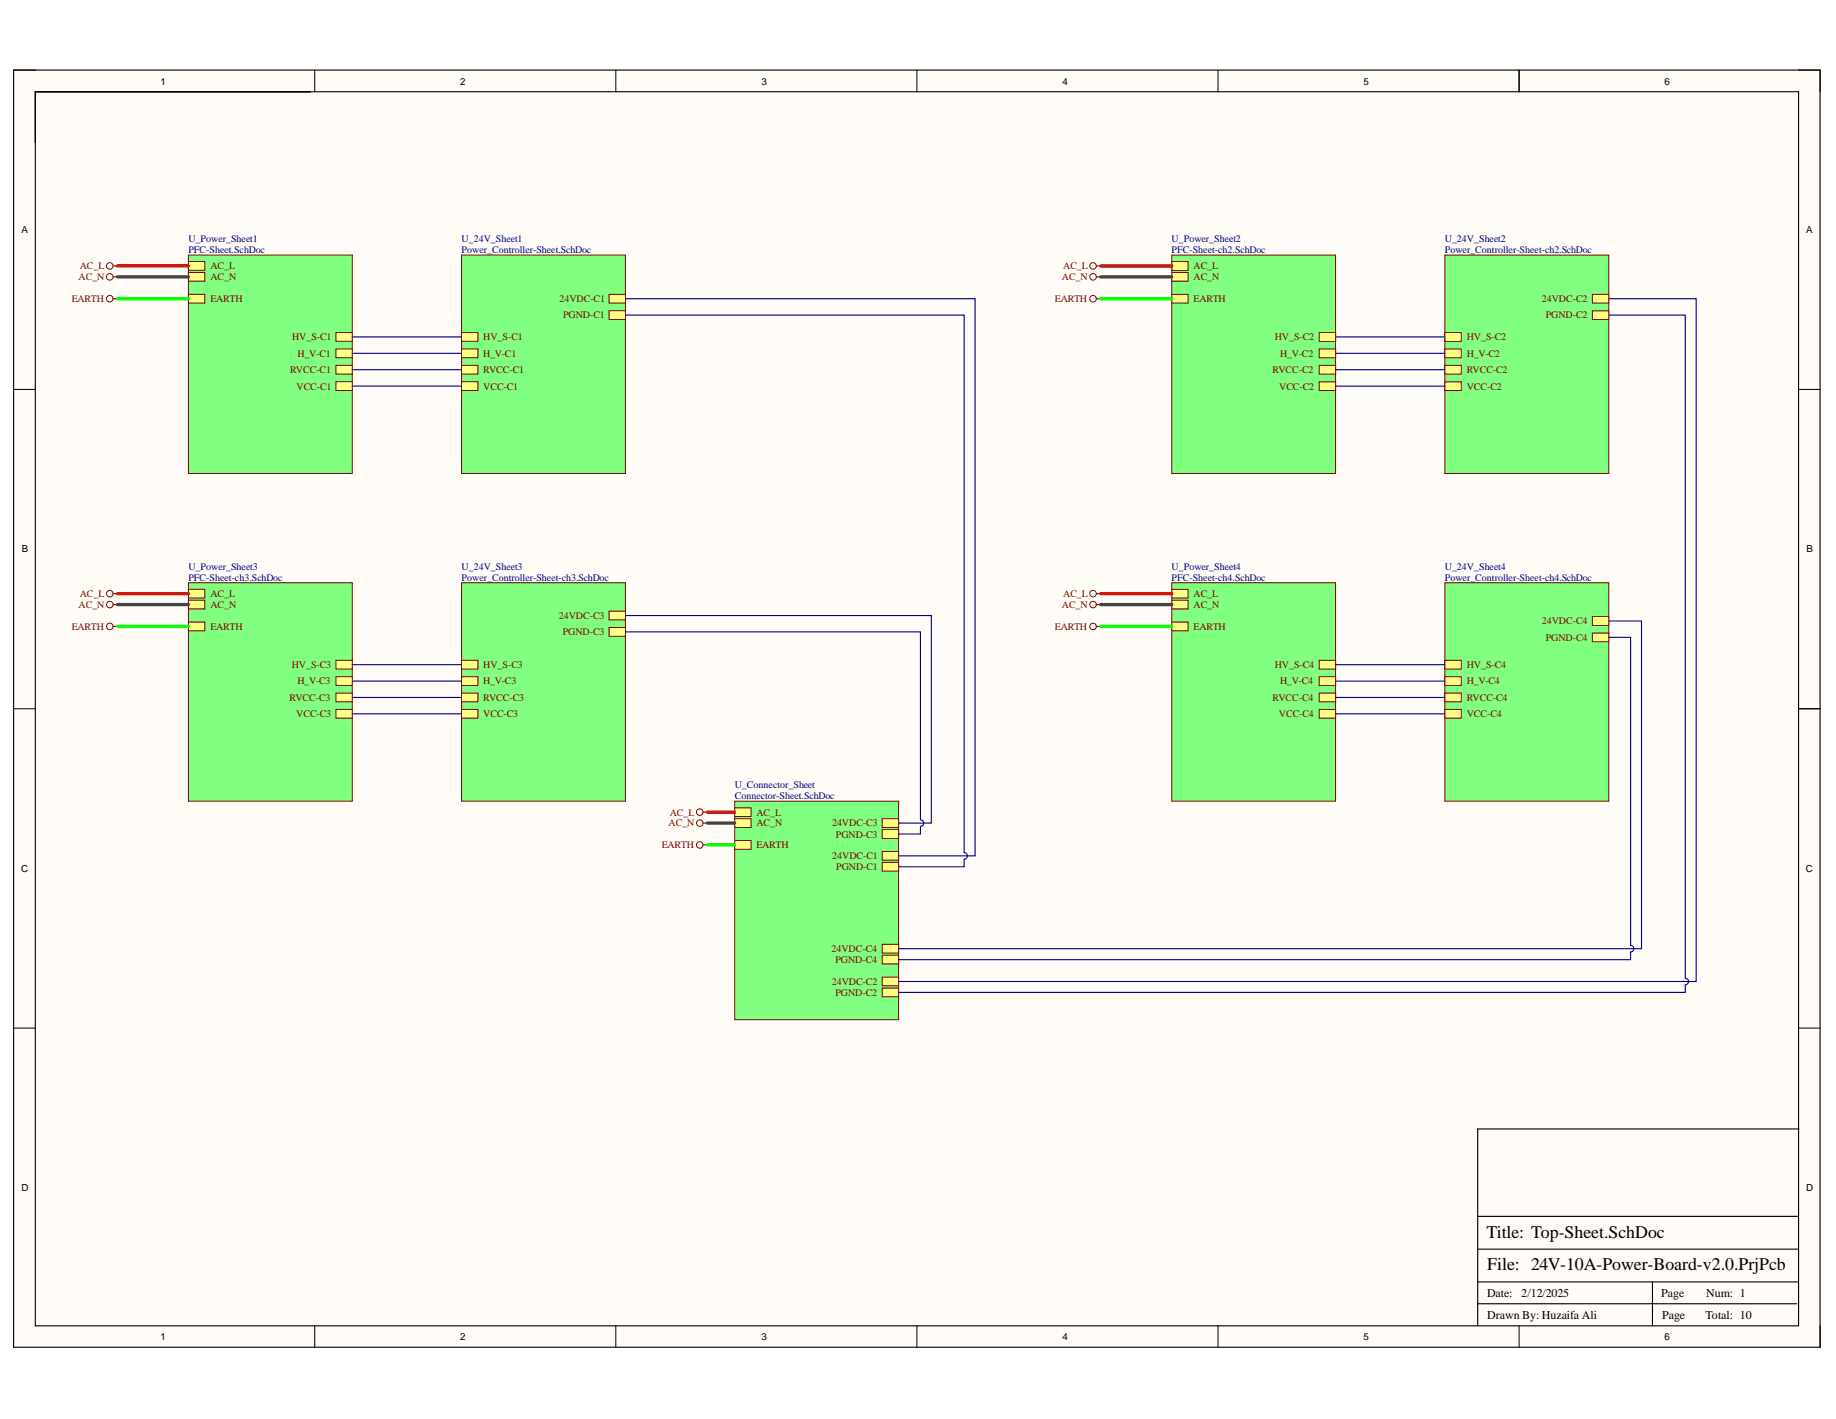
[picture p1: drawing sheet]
<svg xmlns="http://www.w3.org/2000/svg" width="279mm" height="216mm" viewBox="0 0 279 216" stroke-linecap="round" stroke-linejoin="round" font-family="sans-serif">
<g fill="#fffcf8">
<path d="M2.1 10.7h274.9v194.3h-274.9z" fill-rule="evenodd"/>
<path d="M5.4 14h268.3v187.7h-268.3z" fill-rule="evenodd"/>
</g>
<g fill="none" stroke="#000" stroke-width=".15">
<path d="M2.1 10.7h3.3M47.9 10.7v3.3M93.7 10.7v3.3M139.5 10.7v3.3M185.4 10.7v3.3M231.2 10.7v3.3M273.7 10.7h3.3v3.3M2.1 59.2h3.3M273.7 59.2h3.3M2.1 107.8h3.3M273.7 107.8h3.3M2.1 156.4h3.3"/>
<path d="M273.7 156.4h3.3M47.9 201.7v3.3M93.7 201.7v3.3M139.5 201.7v3.3M185.4 201.7v3.3M231.2 201.7v3.3M277 201.7v3.3"/>
</g>
<path d="M2.1 10.7h274.9v194.3h-274.9zM5.4 14h268.3v187.7h-268.3zM231.2 10.7v3.3M273.7 107.8h3.3M273.7 171.8h-48.8v29.9M224.9 198.4h48.5M224.9 195h48.7M224.9 190.1h48.7M224.9 185.1h48.7M251.5 195v6.7" fill="none" stroke="#000" stroke-width=".17"/>
<path d="M70.2 38.8h25v33.2h-25z" fill-rule="evenodd" fill="#80ff80"/>
<path d="M70.2 38.8h25v33.2h-25z" fill="none" stroke="#800000" stroke-width=".15"/>
<path d="M92.7 44.8h2.5v1.3h-2.5z" fill-rule="evenodd" fill="#ffff80"/>
<path d="M92.7 44.8h2.5v1.3h-2.5z" fill="none" stroke="#800000" stroke-width=".15"/>
<path d="M92.7 47.3h2.5v1.3h-2.5z" fill-rule="evenodd" fill="#ffff80"/>
<path d="M92.7 47.3h2.5v1.3h-2.5z" fill="none" stroke="#800000" stroke-width=".15"/>
<path d="M70.2 50.6h2.5v1.3h-2.5z" fill-rule="evenodd" fill="#ffff80"/>
<path d="M70.2 50.6h2.5v1.3h-2.5z" fill="none" stroke="#800000" stroke-width=".15"/>
<path d="M70.2 53.1h2.5v1.3h-2.5z" fill-rule="evenodd" fill="#ffff80"/>
<path d="M70.2 53.1h2.5v1.3h-2.5z" fill="none" stroke="#800000" stroke-width=".15"/>
<path d="M70.2 55.6h2.5v1.3h-2.5z" fill-rule="evenodd" fill="#ffff80"/>
<path d="M70.2 55.6h2.5v1.3h-2.5z" fill="none" stroke="#800000" stroke-width=".15"/>
<path d="M70.2 58.1h2.5v1.3h-2.5z" fill-rule="evenodd" fill="#ffff80"/>
<path d="M70.2 58.1h2.5v1.3h-2.5z" fill="none" stroke="#800000" stroke-width=".15"/>
<path d="M111.8 121.9h24.9v33.2h-24.9z" fill-rule="evenodd" fill="#80ff80"/>
<path d="M111.8 121.9h24.9v33.2h-24.9z" fill="none" stroke="#800000" stroke-width=".15"/>
<path d="M111.8 122.9h2.5v1.3h-2.5z" fill-rule="evenodd" fill="#ffff80"/>
<path d="M111.8 122.9h2.5v1.3h-2.5z" fill="none" stroke="#800000" stroke-width=".15"/>
<path d="M111.8 127.9h2.5v1.3h-2.5z" fill-rule="evenodd" fill="#ffff80"/>
<path d="M111.8 127.9h2.5v1.3h-2.5z" fill="none" stroke="#800000" stroke-width=".15"/>
<path d="M111.8 124.6h2.5v1.3h-2.5z" fill-rule="evenodd" fill="#ffff80"/>
<path d="M111.8 124.6h2.5v1.3h-2.5z" fill="none" stroke="#800000" stroke-width=".15"/>
<path d="M134.3 129.6h2.4v1.3h-2.4z" fill-rule="evenodd" fill="#ffff80"/>
<path d="M134.3 129.6h2.4v1.3h-2.4z" fill="none" stroke="#800000" stroke-width=".15"/>
<path d="M134.3 131.2h2.4v1.3h-2.4z" fill-rule="evenodd" fill="#ffff80"/>
<path d="M134.3 131.2h2.4v1.3h-2.4z" fill="none" stroke="#800000" stroke-width=".15"/>
<path d="M134.3 148.7h2.4v1.3h-2.4z" fill-rule="evenodd" fill="#ffff80"/>
<path d="M134.3 148.7h2.4v1.3h-2.4z" fill="none" stroke="#800000" stroke-width=".15"/>
<path d="M134.3 150.3h2.4v1.4h-2.4z" fill-rule="evenodd" fill="#ffff80"/>
<path d="M134.3 150.3h2.4v1.4h-2.4z" fill="none" stroke="#800000" stroke-width=".15"/>
<path d="M134.3 124.6h2.4v1.3h-2.4z" fill-rule="evenodd" fill="#ffff80"/>
<path d="M134.3 124.6h2.4v1.3h-2.4z" fill="none" stroke="#800000" stroke-width=".15"/>
<path d="M134.3 126.2h2.4v1.4h-2.4z" fill-rule="evenodd" fill="#ffff80"/>
<path d="M134.3 126.2h2.4v1.4h-2.4z" fill="none" stroke="#800000" stroke-width=".15"/>
<path d="M134.3 143.7h2.4v1.3h-2.4z" fill-rule="evenodd" fill="#ffff80"/>
<path d="M134.3 143.7h2.4v1.3h-2.4z" fill="none" stroke="#800000" stroke-width=".15"/>
<path d="M134.3 145.3h2.4v1.4h-2.4z" fill-rule="evenodd" fill="#ffff80"/>
<path d="M134.3 145.3h2.4v1.4h-2.4z" fill="none" stroke="#800000" stroke-width=".15"/>
<path d="M28.7 38.8h24.9v33.2h-24.9z" fill-rule="evenodd" fill="#80ff80"/>
<path d="M28.7 38.8h24.9v33.2h-24.9z" fill="none" stroke="#800000" stroke-width=".15"/>
<path d="M28.7 39.8h2.5v1.3h-2.5z" fill-rule="evenodd" fill="#ffff80"/>
<path d="M28.7 39.8h2.5v1.3h-2.5z" fill="none" stroke="#800000" stroke-width=".15"/>
<path d="M28.7 44.8h2.5v1.3h-2.5z" fill-rule="evenodd" fill="#ffff80"/>
<path d="M28.7 44.8h2.5v1.3h-2.5z" fill="none" stroke="#800000" stroke-width=".15"/>
<path d="M28.7 41.5h2.5v1.3h-2.5z" fill-rule="evenodd" fill="#ffff80"/>
<path d="M28.7 41.5h2.5v1.3h-2.5z" fill="none" stroke="#800000" stroke-width=".15"/>
<path d="M51.1 50.6h2.5v1.3h-2.5z" fill-rule="evenodd" fill="#ffff80"/>
<path d="M51.1 50.6h2.5v1.3h-2.5z" fill="none" stroke="#800000" stroke-width=".15"/>
<path d="M51.1 53.1h2.5v1.3h-2.5z" fill-rule="evenodd" fill="#ffff80"/>
<path d="M51.1 53.1h2.5v1.3h-2.5z" fill="none" stroke="#800000" stroke-width=".15"/>
<path d="M51.1 55.6h2.5v1.3h-2.5z" fill-rule="evenodd" fill="#ffff80"/>
<path d="M51.1 55.6h2.5v1.3h-2.5z" fill="none" stroke="#800000" stroke-width=".15"/>
<path d="M51.1 58.1h2.5v1.3h-2.5z" fill-rule="evenodd" fill="#ffff80"/>
<g fill="none" stroke="#800000" stroke-width=".15">
<path d="M51.1 58.1h2.5v1.3h-2.5z"/>
<circle cx="16.7" cy="42.1" r=".5"/>
<circle cx="16.7" cy="40.5" r=".5"/>
<circle cx="16.7" cy="45.4" r=".5"/>
<circle cx="106.5" cy="123.6" r=".5"/>
<circle cx="106.5" cy="125.2" r=".5"/>
<circle cx="106.5" cy="128.6" r=".5"/>
</g>
<path d="M17.2 40.5h.7M17.2 42.1h.7M17.2 45.4h.7M107 123.6h.7M107 125.2h.7M107 128.6h.7" fill="none" stroke="#800000" stroke-width=".17"/>
<path d="M219.9 38.8h24.9v33.2h-24.9z" fill-rule="evenodd" fill="#80ff80"/>
<path d="M219.9 38.8h24.9v33.2h-24.9z" fill="none" stroke="#800000" stroke-width=".15"/>
<path d="M242.3 44.8h2.5v1.3h-2.5z" fill-rule="evenodd" fill="#ffff80"/>
<path d="M242.3 44.8h2.5v1.3h-2.5z" fill="none" stroke="#800000" stroke-width=".15"/>
<path d="M242.3 47.3h2.5v1.3h-2.5z" fill-rule="evenodd" fill="#ffff80"/>
<path d="M242.3 47.3h2.5v1.3h-2.5z" fill="none" stroke="#800000" stroke-width=".15"/>
<path d="M219.9 50.6h2.5v1.3h-2.5z" fill-rule="evenodd" fill="#ffff80"/>
<path d="M219.9 50.6h2.5v1.3h-2.5z" fill="none" stroke="#800000" stroke-width=".15"/>
<path d="M219.9 53.1h2.5v1.3h-2.5z" fill-rule="evenodd" fill="#ffff80"/>
<path d="M219.9 53.1h2.5v1.3h-2.5z" fill="none" stroke="#800000" stroke-width=".15"/>
<path d="M219.9 55.6h2.5v1.3h-2.5z" fill-rule="evenodd" fill="#ffff80"/>
<path d="M219.9 55.6h2.5v1.3h-2.5z" fill="none" stroke="#800000" stroke-width=".15"/>
<path d="M219.9 58.1h2.5v1.3h-2.5z" fill-rule="evenodd" fill="#ffff80"/>
<path d="M219.9 58.1h2.5v1.3h-2.5z" fill="none" stroke="#800000" stroke-width=".15"/>
<path d="M178.3 38.8h24.9v33.2h-24.9z" fill-rule="evenodd" fill="#80ff80"/>
<path d="M178.3 38.8h24.9v33.2h-24.9z" fill="none" stroke="#800000" stroke-width=".15"/>
<path d="M178.3 39.8h2.5v1.3h-2.5z" fill-rule="evenodd" fill="#ffff80"/>
<path d="M178.3 39.8h2.5v1.3h-2.5z" fill="none" stroke="#800000" stroke-width=".15"/>
<path d="M178.3 44.8h2.5v1.3h-2.5z" fill-rule="evenodd" fill="#ffff80"/>
<path d="M178.3 44.8h2.5v1.3h-2.5z" fill="none" stroke="#800000" stroke-width=".15"/>
<path d="M178.3 41.5h2.5v1.3h-2.5z" fill-rule="evenodd" fill="#ffff80"/>
<path d="M178.3 41.5h2.5v1.3h-2.5z" fill="none" stroke="#800000" stroke-width=".15"/>
<path d="M200.8 50.6h2.4v1.3h-2.4z" fill-rule="evenodd" fill="#ffff80"/>
<path d="M200.8 50.6h2.4v1.3h-2.4z" fill="none" stroke="#800000" stroke-width=".15"/>
<path d="M200.8 53.1h2.4v1.3h-2.4z" fill-rule="evenodd" fill="#ffff80"/>
<path d="M200.8 53.1h2.4v1.3h-2.4z" fill="none" stroke="#800000" stroke-width=".15"/>
<path d="M200.8 55.6h2.4v1.3h-2.4z" fill-rule="evenodd" fill="#ffff80"/>
<path d="M200.8 55.6h2.4v1.3h-2.4z" fill="none" stroke="#800000" stroke-width=".15"/>
<path d="M200.8 58.1h2.4v1.3h-2.4z" fill-rule="evenodd" fill="#ffff80"/>
<g fill="none" stroke="#800000" stroke-width=".15">
<path d="M200.8 58.1h2.4v1.3h-2.4z"/>
<circle cx="166.3" cy="40.5" r=".5"/>
<circle cx="166.3" cy="42.1" r=".5"/>
<circle cx="166.3" cy="45.4" r=".5"/>
</g>
<path d="M166.8 40.5h.7M166.8 42.1h.7M166.8 45.5h.7" fill="none" stroke="#800000" stroke-width=".17"/>
<path d="M70.2 88.7h25v33.2h-25z" fill-rule="evenodd" fill="#80ff80"/>
<path d="M70.2 88.7h25v33.2h-25z" fill="none" stroke="#800000" stroke-width=".15"/>
<path d="M92.7 93h2.5v1.3h-2.5z" fill-rule="evenodd" fill="#ffff80"/>
<path d="M92.7 93h2.5v1.3h-2.5z" fill="none" stroke="#800000" stroke-width=".15"/>
<path d="M92.7 95.5h2.5v1.3h-2.5z" fill-rule="evenodd" fill="#ffff80"/>
<path d="M92.7 95.5h2.5v1.3h-2.5z" fill="none" stroke="#800000" stroke-width=".15"/>
<path d="M70.2 100.5h2.5v1.3h-2.5z" fill-rule="evenodd" fill="#ffff80"/>
<path d="M70.2 100.5h2.5v1.3h-2.5z" fill="none" stroke="#800000" stroke-width=".15"/>
<path d="M70.2 103h2.5v1.3h-2.5z" fill-rule="evenodd" fill="#ffff80"/>
<path d="M70.2 103h2.5v1.3h-2.5z" fill="none" stroke="#800000" stroke-width=".15"/>
<path d="M70.2 105.5h2.5v1.3h-2.5z" fill-rule="evenodd" fill="#ffff80"/>
<path d="M70.2 105.5h2.5v1.3h-2.5z" fill="none" stroke="#800000" stroke-width=".15"/>
<path d="M70.2 107.9h2.5v1.4h-2.5z" fill-rule="evenodd" fill="#ffff80"/>
<path d="M70.2 107.9h2.5v1.4h-2.5z" fill="none" stroke="#800000" stroke-width=".15"/>
<path d="M28.7 88.7h24.9v33.2h-24.9z" fill-rule="evenodd" fill="#80ff80"/>
<path d="M28.7 88.7h24.9v33.2h-24.9z" fill="none" stroke="#800000" stroke-width=".15"/>
<path d="M28.7 89.7h2.5v1.3h-2.5z" fill-rule="evenodd" fill="#ffff80"/>
<path d="M28.7 89.7h2.5v1.3h-2.5z" fill="none" stroke="#800000" stroke-width=".15"/>
<path d="M28.7 94.6h2.5v1.4h-2.5z" fill-rule="evenodd" fill="#ffff80"/>
<path d="M28.7 94.6h2.5v1.4h-2.5z" fill="none" stroke="#800000" stroke-width=".15"/>
<path d="M28.7 91.3h2.5v1.4h-2.5z" fill-rule="evenodd" fill="#ffff80"/>
<path d="M28.7 91.3h2.5v1.4h-2.5z" fill="none" stroke="#800000" stroke-width=".15"/>
<path d="M51.1 100.5h2.5v1.3h-2.5z" fill-rule="evenodd" fill="#ffff80"/>
<path d="M51.1 100.5h2.5v1.3h-2.5z" fill="none" stroke="#800000" stroke-width=".15"/>
<path d="M51.1 103h2.5v1.3h-2.5z" fill-rule="evenodd" fill="#ffff80"/>
<path d="M51.1 103h2.5v1.3h-2.5z" fill="none" stroke="#800000" stroke-width=".15"/>
<path d="M51.1 105.5h2.5v1.3h-2.5z" fill-rule="evenodd" fill="#ffff80"/>
<path d="M51.1 105.5h2.5v1.3h-2.5z" fill="none" stroke="#800000" stroke-width=".15"/>
<path d="M51.1 107.9h2.5v1.4h-2.5z" fill-rule="evenodd" fill="#ffff80"/>
<g fill="none" stroke="#800000" stroke-width=".15">
<path d="M51.1 107.9h2.5v1.4h-2.5z"/>
<circle cx="16.7" cy="92" r=".5"/>
<circle cx="16.7" cy="95.3" r=".5"/>
<circle cx="16.7" cy="90.3" r=".5"/>
</g>
<path d="M17.2 90.3h.7M17.2 92h.7M17.2 95.3h.7" fill="none" stroke="#800000" stroke-width=".17"/>
<path d="M219.9 88.7h24.9v33.2h-24.9z" fill-rule="evenodd" fill="#80ff80"/>
<path d="M219.9 88.7h24.9v33.2h-24.9z" fill="none" stroke="#800000" stroke-width=".15"/>
<path d="M242.3 93.8h2.5v1.4h-2.5z" fill-rule="evenodd" fill="#ffff80"/>
<path d="M242.3 93.8h2.5v1.4h-2.5z" fill="none" stroke="#800000" stroke-width=".15"/>
<path d="M242.3 96.3h2.5v1.3h-2.5z" fill-rule="evenodd" fill="#ffff80"/>
<path d="M242.3 96.3h2.5v1.3h-2.5z" fill="none" stroke="#800000" stroke-width=".15"/>
<path d="M219.9 100.5h2.5v1.3h-2.5z" fill-rule="evenodd" fill="#ffff80"/>
<path d="M219.9 100.5h2.5v1.3h-2.5z" fill="none" stroke="#800000" stroke-width=".15"/>
<path d="M219.9 103h2.5v1.3h-2.5z" fill-rule="evenodd" fill="#ffff80"/>
<path d="M219.9 103h2.5v1.3h-2.5z" fill="none" stroke="#800000" stroke-width=".15"/>
<path d="M219.9 105.4h2.5v1.4h-2.5z" fill-rule="evenodd" fill="#ffff80"/>
<path d="M219.9 105.4h2.5v1.4h-2.5z" fill="none" stroke="#800000" stroke-width=".15"/>
<path d="M219.9 107.9h2.5v1.4h-2.5z" fill-rule="evenodd" fill="#ffff80"/>
<path d="M219.9 107.9h2.5v1.4h-2.5z" fill="none" stroke="#800000" stroke-width=".15"/>
<path d="M178.3 88.7h24.9v33.2h-24.9z" fill-rule="evenodd" fill="#80ff80"/>
<path d="M178.3 88.7h24.9v33.2h-24.9z" fill="none" stroke="#800000" stroke-width=".15"/>
<path d="M178.3 89.7h2.5v1.3h-2.5z" fill-rule="evenodd" fill="#ffff80"/>
<path d="M178.3 89.7h2.5v1.3h-2.5z" fill="none" stroke="#800000" stroke-width=".15"/>
<path d="M178.3 94.6h2.5v1.4h-2.5z" fill-rule="evenodd" fill="#ffff80"/>
<path d="M178.3 94.6h2.5v1.4h-2.5z" fill="none" stroke="#800000" stroke-width=".15"/>
<path d="M178.3 91.3h2.5v1.4h-2.5z" fill-rule="evenodd" fill="#ffff80"/>
<path d="M178.3 91.3h2.5v1.4h-2.5z" fill="none" stroke="#800000" stroke-width=".15"/>
<path d="M200.8 100.5h2.4v1.3h-2.4z" fill-rule="evenodd" fill="#ffff80"/>
<path d="M200.8 100.5h2.4v1.3h-2.4z" fill="none" stroke="#800000" stroke-width=".15"/>
<path d="M200.8 103h2.4v1.3h-2.4z" fill-rule="evenodd" fill="#ffff80"/>
<path d="M200.8 103h2.4v1.3h-2.4z" fill="none" stroke="#800000" stroke-width=".15"/>
<path d="M200.8 105.4h2.4v1.4h-2.4z" fill-rule="evenodd" fill="#ffff80"/>
<path d="M200.8 105.4h2.4v1.4h-2.4z" fill="none" stroke="#800000" stroke-width=".15"/>
<path d="M200.8 107.9h2.4v1.4h-2.4z" fill-rule="evenodd" fill="#ffff80"/>
<g fill="none" stroke="#800000" stroke-width=".15">
<path d="M200.8 107.9h2.4v1.4h-2.4z"/>
<circle cx="166.3" cy="92" r=".5"/>
<circle cx="166.3" cy="95.3" r=".5"/>
<circle cx="166.3" cy="90.3" r=".5"/>
</g>
<path d="M166.8 90.3h.7M166.8 92h.7M166.8 95.3h.7" fill="none" stroke="#800000" stroke-width=".17"/>
<path d="M17.9 40.5h10.8M167.5 40.5h10.8M17.9 90.3h10.8M167.5 90.3h10.8M107.7 123.6h4.1" fill="none" stroke="#f00" stroke-width=".51"/>
<path d="M17.9 42.1h10.8M167.5 42.1h10.8M17.9 92h10.8M167.5 92h10.8M107.7 125.2h4.1" fill="none" stroke="#434343" stroke-width=".51"/>
<path d="M17.9 45.4h10.8M167.5 45.5h10.8M17.9 95.3h10.8M167.5 95.3h10.8M107.7 128.6h4.1" fill="none" stroke="#0f0" stroke-width=".51"/>
<g fill="none" stroke="#000080" stroke-width=".17">
<path d="M53.6 51.3h16.6M53.6 53.8h16.6M53.6 56.3h16.6M53.6 58.7h16.6M95.2 45.5h53.2v84.7h-11.7M95.2 47.9h51.5v81.8a.5 .5 0 0 1 .5 .5 .5 .5 0 0 1-.5 .5v1.2h-10M203.2 51.3h16.7M203.2 53.8h16.7M203.2 56.3h16.7M203.2 58.8h16.7M244.8 45.5h13.3v103.8h-121.4M244.8 47.9h11.7v100.9a.5 .5 0 0 1 .5 .5 .5 .5 0 0 1-.5 .5v1.2h-119.8"/>
<path d="M95.2 93.7h46.5v31.5h-5M95.2 96.1h44.9v28.6a.5 .5 0 0 1 .5 .5 .5 .5 0 0 1-.5 .5v1.2h-3.4M244.8 94.5h5v49.8h-113.1M244.8 97h3.3v46.8a.5 .5 0 0 1 .5 .5 .5 .5 0 0 1-.5 .5v1.2h-111.4M53.6 101.1h16.6M53.6 103.6h16.6M53.6 106.1h16.6M53.6 108.6h16.6M203.2 101.1h16.7M203.2 103.6h16.7M203.2 106.1h16.7M203.2 108.6h16.7"/>
</g>
<g font-size="2.7">
<text x="226.2" y="188.3">Title: Top-Sheet.SchDoc</text>
<text x="226.3" y="193.3">File: 24V-10A-Power-Board-v2.0.PrjPcb</text>
</g>
<g font-size="1.8">
<text x="226.3" y="197.3">Date:</text>
<text x="231.5" y="197.3">2/12/2025</text>
<text x="252.8" y="197.3">Page</text>
<text x="259.6" y="197.3">Num: 1</text>
<text x="226.3" y="200.7">Drawn By: Huzaifa Ali</text>
<text x="252.9" y="200.7">Page</text>
<text x="259.5" y="200.7">Total: 10</text>
</g>
<g font-size="1.5">
<text x="24.4" y="12.9">1</text>
<text x="70" y="12.9">2</text>
<text x="115.9" y="12.9">3</text>
<text x="161.7" y="12.9">4</text>
<text x="207.5" y="12.9">5</text>
<text x="253.3" y="12.9">6</text>
<text x="3.3" y="35.5">A</text>
<text x="274.8" y="35.5">A</text>
<text x="3.3" y="84.1">B</text>
<text x="274.9" y="84.1">B</text>
<text x="3.2" y="132.7">C</text>
<text x="274.8" y="132.7">C</text>
<text x="3.3" y="181.3">D</text>
<text x="274.8" y="181.3">D</text>
<text x="24.4" y="203.9">1</text>
<text x="70" y="203.9">2</text>
<text x="115.9" y="203.9">3</text>
<text x="161.7" y="203.9">4</text>
<text x="207.5" y="203.9">5</text>
<text x="253.3" y="203.9">6</text>
</g>
<g font-size="1.5" fill="#800000">
<text x="12.1" y="41">AC_L</text>
<text x="32" y="41">AC_L</text>
<text x="161.8" y="41">AC_L</text>
<text x="181.6" y="41">AC_L</text>
<text x="10.9" y="46">EARTH</text>
<text x="12" y="42.7">AC_N</text>
<text x="32" y="46">EARTH</text>
<text x="32" y="42.7">AC_N</text>
<text x="85.1" y="46">24VDC-C1</text>
<text x="160.5" y="46">EARTH</text>
<text x="161.6" y="42.7">AC_N</text>
<text x="181.6" y="46">EARTH</text>
<text x="181.6" y="42.7">AC_N</text>
<text x="234.6" y="46">24VDC-C2</text>
<text x="44.4" y="51.8">HV_S-C1</text>
<text x="73.5" y="51.8">HV_S-C1</text>
<text x="85.7" y="48.5">PGND-C1</text>
<text x="194" y="51.8">HV_S-C2</text>
<text x="223.2" y="51.8">HV_S-C2</text>
<text x="235.2" y="48.5">PGND-C2</text>
<text x="44.2" y="56.8">RVCC-C1</text>
<text x="45.1" y="59.3">VCC-C1</text>
<text x="45.3" y="54.3">H_V-C1</text>
<text x="73.5" y="54.3">H_V-C1</text>
<text x="73.5" y="56.8">RVCC-C1</text>
<text x="73.5" y="59.3">VCC-C1</text>
<text x="193.6" y="56.8">RVCC-C2</text>
<text x="194.7" y="59.3">VCC-C2</text>
<text x="194.8" y="54.3">H_V-C2</text>
<text x="223.2" y="54.3">H_V-C2</text>
<text x="223.2" y="56.8">RVCC-C2</text>
<text x="223.2" y="59.3">VCC-C2</text>
<text x="10.9" y="95.9">EARTH</text>
<text x="12" y="92.5">AC_N</text>
<text x="12.1" y="90.9">AC_L</text>
<text x="32" y="90.9">AC_L</text>
<text x="32" y="95.9">EARTH</text>
<text x="32" y="92.5">AC_N</text>
<text x="85" y="94.2">24VDC-C3</text>
<text x="160.5" y="95.9">EARTH</text>
<text x="161.6" y="92.5">AC_N</text>
<text x="161.8" y="90.9">AC_L</text>
<text x="181.6" y="90.9">AC_L</text>
<text x="181.6" y="95.9">EARTH</text>
<text x="181.6" y="92.5">AC_N</text>
<text x="234.6" y="95">24VDC-C4</text>
<text x="44.4" y="101.6">HV_S-C3</text>
<text x="73.5" y="101.6">HV_S-C3</text>
<text x="85.6" y="96.7">PGND-C3</text>
<text x="194" y="101.6">HV_S-C4</text>
<text x="223.2" y="101.6">HV_S-C4</text>
<text x="235.2" y="97.5">PGND-C4</text>
<text x="44.1" y="106.6">RVCC-C3</text>
<text x="45.3" y="104.1">H_V-C3</text>
<text x="73.5" y="104.1">H_V-C3</text>
<text x="73.5" y="106.6">RVCC-C3</text>
<text x="193.6" y="106.6">RVCC-C4</text>
<text x="194.8" y="104.1">H_V-C4</text>
<text x="223.2" y="104.1">H_V-C4</text>
<text x="223.2" y="106.6">RVCC-C4</text>
<text x="45.1" y="109.1">VCC-C3</text>
<text x="73.5" y="109.1">VCC-C3</text>
<text x="194.6" y="109.1">VCC-C4</text>
<text x="223.2" y="109.1">VCC-C4</text>
<text x="101.8" y="125.7">AC_N</text>
<text x="101.9" y="124.1">AC_L</text>
<text x="115.1" y="124.1">AC_L</text>
<text x="115.1" y="125.7">AC_N</text>
<text x="126.6" y="125.7">24VDC-C3</text>
<text x="100.7" y="129.1">EARTH</text>
<text x="115.1" y="129.1">EARTH</text>
<text x="126.7" y="130.7">24VDC-C1</text>
<text x="127.2" y="127.4">PGND-C3</text>
<text x="127.3" y="132.4">PGND-C1</text>
<text x="126.5" y="144.9">24VDC-C4</text>
<text x="126.6" y="149.8">24VDC-C2</text>
<text x="127.1" y="146.5">PGND-C4</text>
<text x="127.1" y="151.5">PGND-C2</text>
</g>
<g font-size="1.5" fill="#000080">
<text x="28.7" y="36.8">U_Power_Sheet1</text>
<text x="28.7" y="38.5">PFC-Sheet.SchDoc</text>
<text x="70.2" y="36.8">U_24V_Sheet1</text>
<text x="70.2" y="38.5">Power_Controller-Sheet.SchDoc</text>
<text x="178.3" y="36.8">U_Power_Sheet2</text>
<text x="178.3" y="38.5">PFC-Sheet-ch2.SchDoc</text>
<text x="219.9" y="36.8">U_24V_Sheet2</text>
<text x="219.9" y="38.5">Power_Controller-Sheet-ch2.SchDoc</text>
<text x="28.7" y="86.7">U_Power_Sheet3</text>
<text x="28.7" y="88.4">PFC-Sheet-ch3.SchDoc</text>
<text x="70.2" y="86.7">U_24V_Sheet3</text>
<text x="70.2" y="88.4">Power_Controller-Sheet-ch3.SchDoc</text>
<text x="178.3" y="86.7">U_Power_Sheet4</text>
<text x="178.3" y="88.4">PFC-Sheet-ch4.SchDoc</text>
<text x="219.9" y="86.7">U_24V_Sheet4</text>
<text x="219.9" y="88.4">Power_Controller-Sheet-ch4.SchDoc</text>
<text x="111.8" y="119.9">U_Connector_Sheet</text>
<text x="111.8" y="121.6">Connector-Sheet.SchDoc</text>
</g>
</svg>
